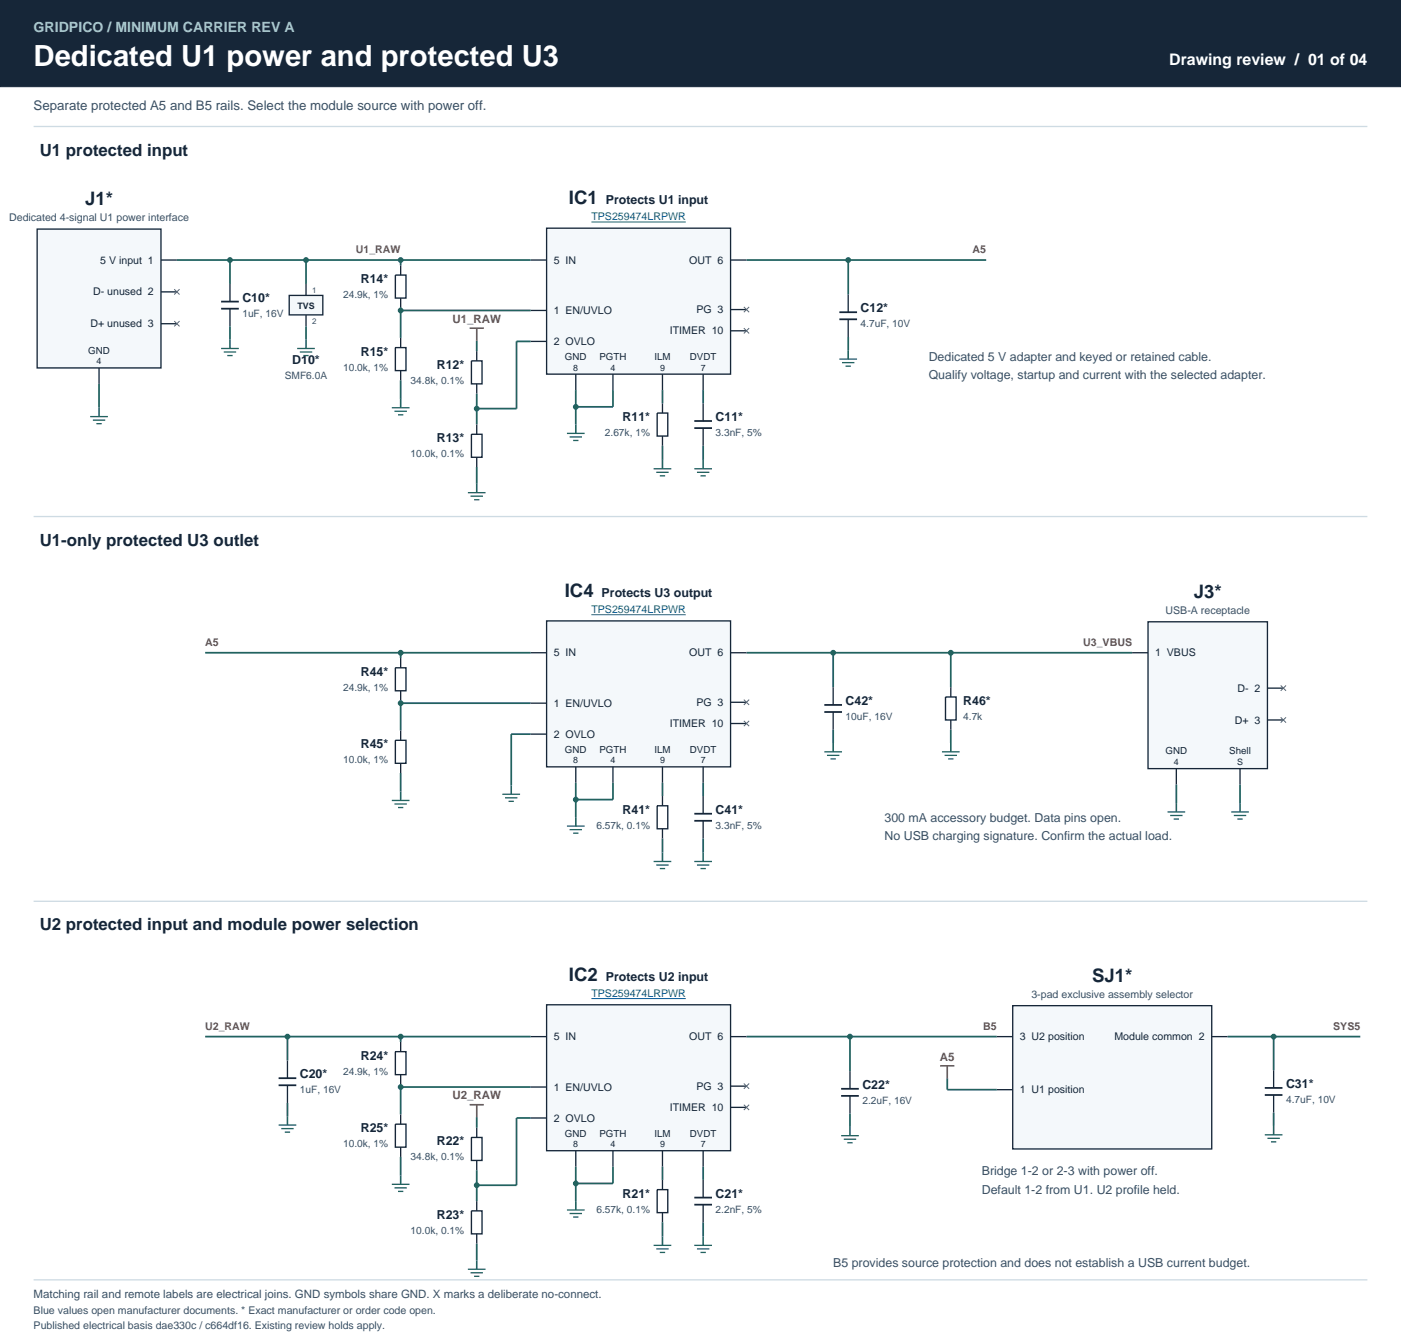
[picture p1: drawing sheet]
<svg xmlns="http://www.w3.org/2000/svg" width="363mm" height="347mm" viewBox="0 0 363 347" stroke-linecap="round" stroke-linejoin="round" font-family="sans-serif">
<path d="M0 0h363.2v347.4h-363.2z" fill="#fff" stroke="#fff" stroke-width=".26"/>
<path d="M0 0h363.2v22.5h-363.2z" fill="#162638" stroke="#162638" stroke-width=".26"/>
<path d="M8.7 32.8h345.8M8.7 331.8h345.8" fill="none" stroke="#cedbe3" stroke-width=".34"/>
<path d="M141.7 59.2h47.7v37.8h-47.7z" fill="#f4f8fb" stroke="#162638" stroke-width=".34"/>
<path d="M153.3 57.6h24.5" fill="none" stroke="#075b9a" stroke-width=".26"/>
<path d="M137.6 67.4h4.1M189.4 67.4h4.1M137.6 80.5h4.1M137.6 88.5h4.1M149.3 97v4.1M158.9 97v4.1M171.7 97v4.1M182.3 97v4.1M189.4 80.3h4.1M189.4 85.8h4.1" fill="none" stroke="#162638" stroke-width=".34"/>
<path d="M9.6 59.4h32.1v36h-32.1z" fill="#f4f8fb" stroke="#162638" stroke-width=".34"/>
<path d="M41.7 67.4h4.2M41.7 75.7h4.2M59.6 73.6v4.6M79.3 73.6v3M25.7 95.4v4.1M41.7 83.9h4.2M59.6 80v4.6M79.3 81.6v3" fill="none" stroke="#162638" stroke-width=".34"/>
<path d="M45.2 75l1.3 1.4M46.5 75l-1.3 1.4M45.2 83.2l1.3 1.4M46.5 83.2l-1.3 1.4" fill="none" stroke="#5a6570" stroke-width=".26"/>
<path d="M45.9 67.4h91.7M59.6 67.4v6.2M25.7 99.5v6.2M59.6 84.6v3.5" fill="none" stroke="#22635f" stroke-width=".46"/>
<path d="M59.6 88.1v2.2M25.7 105.7v2.3" fill="none" stroke="#22635f" stroke-width=".41"/>
<path d="M57.3 90.3h4.6M58 91.3h3.2M58.9 92.2h1.4M23.4 108h4.6M24.1 108.9h3.2M25 109.8h1.4" fill="none" stroke="#22635f" stroke-width=".34"/>
<path d="M57.3 78.2h4.6M57.3 80h4.6" fill="none" stroke="#162638" stroke-width=".46"/>
<circle cx="59.6" cy="67.4" r=".57" fill="#22635f" stroke="#22635f" stroke-width=".35"/>
<path d="M75 76.6h8.7v5h-8.7z" fill="#f4f8fb" stroke="#162638" stroke-width=".34"/>
<g fill="none" stroke="#22635f" stroke-width=".46">
<path d="M79.3 67.4v6.2M103.9 67.4v1.4M103.9 79.8v7.8M193.5 67.4h62.2M219.9 67.4v9M79.3 84.6v3.5M103.9 98.6v4.8M103.9 80.5h33.7M123.6 88.3v2.7M137.6 88.5h-3.7v17.4h-10.3M219.9 87.4v3.4M123.6 102v8.1"/>
<path d="M149.3 101.1v9M158.9 101.1v4.4h-9.6M171.7 101.1v3.5M171.7 115.6v3.6M182.3 101.1v3.5M182.3 115.6v3.6M123.6 121.1v4.3"/>
</g>
<g fill="#22635f" stroke="#22635f" stroke-width=".35">
<circle cx="79.3" cy="67.4" r=".57"/>
<circle cx="103.9" cy="67.4" r=".57"/>
<circle cx="103.9" cy="80.5" r=".57"/>
<circle cx="123.6" cy="105.9" r=".57"/>
<circle cx="149.3" cy="105.5" r=".57"/>
<circle cx="219.9" cy="67.4" r=".57"/>
</g>
<path d="M79.3 88.1v2.2M219.9 90.8v2.3M103.9 103.4v2.3M149.3 110.1v2.3M171.7 119.2v2.3M182.3 119.2v2.3M123.6 125.4v2.3" fill="none" stroke="#22635f" stroke-width=".41"/>
<g fill="none" stroke="#22635f" stroke-width=".34">
<path d="M77 90.3h4.6M77.7 91.3h3.2M78.7 92.2h1.3M217.6 93.1h4.6M218.3 94h3.2M219.2 94.9h1.4M101.6 105.7h4.6M102.3 106.6h3.2M103.2 107.5h1.4M147 112.4h4.6M147.7 113.3h3.2M148.6 114.2h1.4"/>
<path d="M121.3 127.7h4.6M122 128.6h3.2M122.9 129.6h1.4M169.5 121.5h4.5M170.1 122.4h3.3M171.1 123.4h1.3M180 121.5h4.6M180.7 122.4h3.2M181.6 123.4h1.4"/>
</g>
<g fill="none" stroke="#162638" stroke-width=".34">
<path d="M103.9 68.8v2.5M103.9 77.3v2.5M219.9 76.4v4.5M103.9 87.6v2.5M103.9 96.1v2.5M123.6 91v2.6M123.6 99.5v2.5M219.9 82.8v4.6M123.6 110.1v2.5M123.6 118.6v2.5M171.7 104.6v2.5M171.7 113v2.6"/>
<path d="M182.3 104.6v4.5M182.3 111v4.6"/>
</g>
<path d="M102.5 71.3h2.8v6h-2.8zM102.5 90.1h2.8v6h-2.8zM122.2 93.6h2.8v5.9h-2.8zM122.2 112.6h2.8v6h-2.8zM170.4 107.1h2.7v5.9h-2.7z" fill="none" stroke="#162638" stroke-width=".36"/>
<path d="M121.8 85.1h3.6M123.6 85.1v3.2" fill="none" stroke="#9a4c27" stroke-width=".41"/>
<path d="M192.8 79.6l1.4 1.3M194.2 79.6l-1.4 1.3M192.8 85.1l1.4 1.3M194.2 85.1l-1.4 1.3" fill="none" stroke="#5a6570" stroke-width=".26"/>
<path d="M217.6 80.9h4.6M217.6 82.8h4.6M180 109.1h4.6M180 111h4.6" fill="none" stroke="#162638" stroke-width=".46"/>
<path d="M8.7 133.9h345.8" fill="none" stroke="#cedbe3" stroke-width=".34"/>
<path d="M141.7 161h47.7v37.8h-47.7z" fill="#f4f8fb" stroke="#162638" stroke-width=".34"/>
<path d="M153.3 159.4h24.5" fill="none" stroke="#075b9a" stroke-width=".26"/>
<g fill="none" stroke="#162638" stroke-width=".34">
<path d="M103.9 170.6v2.5M103.9 179.1v2.5M137.6 169.2h4.1M189.4 169.2h4.1M103.9 189.4v2.5M103.9 197.9v2.5M137.6 182.3h4.1M137.6 190.3h4.1M149.3 198.8v4.1M158.9 198.8v4.1M171.7 198.8v4.1M182.3 198.8v4.1"/>
<path d="M189.4 182.1h4.1M189.4 187.6h4.1M171.7 206.4v2.5M171.7 214.9v2.5M182.3 206.4v4.6M182.3 212.8v4.6"/>
</g>
<path d="M53.2 169.2h84.4M103.9 169.2v1.4M103.9 181.6v7.8M103.9 182.3h33.7M137.6 190.3h-5.1v13.3M103.9 200.4v4.8M149.3 202.9v9M158.9 202.9v4.4h-9.6M171.7 202.9v3.5M171.7 217.4v3.7M182.3 202.9v3.5M182.3 217.4v3.7" fill="none" stroke="#22635f" stroke-width=".46"/>
<path d="M102.5 173.1h2.8v6h-2.8zM102.5 191.9h2.8v6h-2.8zM170.4 208.9h2.7v6h-2.7z" fill="none" stroke="#162638" stroke-width=".36"/>
<g fill="#22635f" stroke="#22635f" stroke-width=".35">
<circle cx="103.9" cy="169.2" r=".57"/>
<circle cx="103.9" cy="182.3" r=".57"/>
<circle cx="149.3" cy="207.3" r=".57"/>
</g>
<path d="M103.9 205.2v2.3M132.5 203.6v2.3M149.3 211.9v2.3M171.7 221.1v2.2M182.3 221.1v2.2" fill="none" stroke="#22635f" stroke-width=".41"/>
<g fill="none" stroke="#22635f" stroke-width=".34">
<path d="M101.6 207.5h4.6M102.3 208.4h3.2M103.2 209.4h1.4M130.2 205.9h4.6M130.9 206.8h3.2M131.9 207.8h1.3M147 214.2h4.6M147.7 215.1h3.2M148.6 216h1.4M169.5 223.3h4.5M170.1 224.3h3.3M171.1 225.2h1.3"/>
<path d="M180 223.3h4.6M180.7 224.3h3.2M181.6 225.2h1.4"/>
</g>
<path d="M192.8 181.4l1.4 1.4M192.8 186.9l1.4 1.4M194.2 181.4l-1.4 1.4M194.2 186.9l-1.4 1.4" fill="none" stroke="#5a6570" stroke-width=".26"/>
<path d="M180 211h4.6M180 212.8h4.6" fill="none" stroke="#162638" stroke-width=".46"/>
<path d="M297.6 161.2h31v38.1h-31z" fill="#f4f8fb" stroke="#162638" stroke-width=".34"/>
<path d="M216 178.2v4.6M246.5 178.2v2.5M293.5 169.2h4.1M328.6 178.4h4.1M216 184.6v4.6M246.5 186.7v2.5M305 199.3v4.1M321.5 199.3v4.1M328.6 186.7h4.1" fill="none" stroke="#162638" stroke-width=".34"/>
<path d="M332 177.7l1.4 1.4M333.4 177.7l-1.4 1.4M332 186l1.4 1.3M333.4 186l-1.4 1.3" fill="none" stroke="#5a6570" stroke-width=".26"/>
<path d="M193.5 169.2h100M216 169.2v9M246.5 169.2v9M216 189.2v3.4M246.5 189.2v3.4M305 203.4v4.8M321.5 203.4v4.8" fill="none" stroke="#22635f" stroke-width=".46"/>
<path d="M216 192.6v2.3M246.5 192.6v2.3M305 208.2v2.3M321.5 208.2v2.3" fill="none" stroke="#22635f" stroke-width=".41"/>
<path d="M213.7 194.9h4.6M214.4 195.8h3.2M215.3 196.7h1.4M244.2 194.9h4.6M244.9 195.8h3.2M245.8 196.7h1.4M302.7 210.5h4.6M303.4 211.4h3.2M304.3 212.3h1.4M319.2 210.5h4.6M319.9 211.4h3.2M320.8 212.3h1.4" fill="none" stroke="#22635f" stroke-width=".34"/>
<path d="M213.7 182.8h4.6M213.7 184.6h4.6" fill="none" stroke="#162638" stroke-width=".46"/>
<g fill="#22635f" stroke="#22635f" stroke-width=".35">
<circle cx="216" cy="169.2" r=".57"/>
<circle cx="246.5" cy="169.2" r=".57"/>
</g>
<path d="M245.1 180.7h2.8v6h-2.8z" fill="none" stroke="#162638" stroke-width=".36"/>
<path d="M8.7 233.7h345.8" fill="none" stroke="#cedbe3" stroke-width=".34"/>
<path d="M141.7 260.5h47.7v37.8h-47.7z" fill="#f4f8fb" stroke="#162638" stroke-width=".34"/>
<path d="M153.3 258.9h24.5" fill="none" stroke="#075b9a" stroke-width=".26"/>
<g fill="none" stroke="#162638" stroke-width=".34">
<path d="M74.5 274.9v4.6M103.9 270.1v2.5M103.9 278.6v2.5M137.6 268.7h4.1M189.4 268.7h4.1M74.5 281.4v4.5M103.9 288.9v2.5M103.9 297.4v2.5M123.6 292.4v2.5M137.6 281.8h4.1M137.6 289.8h4.1M149.3 298.3v4.2"/>
<path d="M158.9 298.3v4.2M171.7 298.3v4.2M182.3 298.3v4.2M189.4 281.6h4.1M189.4 287.1h4.1M123.6 300.8v2.6M123.6 311.4v2.5M123.6 319.9v2.5M171.7 305.9v2.5M171.7 314.4v2.5M182.3 305.9v4.6M182.3 312.3v4.6"/>
</g>
<g fill="none" stroke="#22635f" stroke-width=".46">
<path d="M53.2 268.7h84.4M74.5 268.7v6.2M103.9 268.7v1.4M74.5 285.9v3.5M103.9 281.1v7.8M103.9 299.9v4.8M103.9 281.8h33.7M123.6 289.6v2.8M137.6 289.8h-3.7v17.5h-10.3M123.6 303.4v8M149.3 302.5v8.9M158.9 302.5v4.3h-9.6"/>
<path d="M171.7 302.5v3.4M171.7 316.9v3.7M182.3 302.5v3.4M182.3 316.9v3.7M123.6 322.4v4.4"/>
</g>
<path d="M72.2 279.5h4.6M72.2 281.4h4.6M180 310.5h4.6M180 312.3h4.6" fill="none" stroke="#162638" stroke-width=".46"/>
<g fill="#22635f" stroke="#22635f" stroke-width=".35">
<circle cx="74.5" cy="268.7" r=".57"/>
<circle cx="103.9" cy="268.7" r=".57"/>
<circle cx="103.9" cy="281.8" r=".57"/>
<circle cx="123.6" cy="307.3" r=".57"/>
<circle cx="149.3" cy="306.8" r=".57"/>
</g>
<path d="M74.5 289.4v2.3M103.9 304.7v2.3M149.3 311.4v2.3M123.6 326.8v2.3M171.7 320.6v2.3M182.3 320.6v2.3" fill="none" stroke="#22635f" stroke-width=".41"/>
<g fill="none" stroke="#22635f" stroke-width=".34">
<path d="M72.2 291.7h4.6M72.9 292.6h3.2M73.8 293.5h1.4M101.6 307h4.6M102.3 308h3.2M103.2 308.9h1.4M147 313.7h4.6M147.7 314.6h3.2M148.6 315.5h1.4M121.3 329.1h4.6M122 330h3.2M122.9 330.9h1.4"/>
<path d="M169.5 322.9h4.5M170.1 323.8h3.3M171.1 324.7h1.3M180 322.9h4.6M180.7 323.8h3.2M181.6 324.7h1.4"/>
</g>
<path d="M102.5 272.6h2.8v6h-2.8zM102.5 291.4h2.8v6h-2.8zM122.2 294.9h2.8v5.9h-2.8zM122.2 313.9h2.8v6h-2.8zM170.4 308.4h2.7v6h-2.7z" fill="none" stroke="#162638" stroke-width=".36"/>
<path d="M121.8 286.4h3.6M123.6 286.4v3.2" fill="none" stroke="#9a4c27" stroke-width=".41"/>
<path d="M192.8 280.9l1.4 1.4M192.8 286.4l1.4 1.4M194.2 280.9l-1.4 1.4M194.2 286.4l-1.4 1.4" fill="none" stroke="#5a6570" stroke-width=".26"/>
<path d="M262.6 260.7h51.5v37.2h-51.5z" fill="#f4f8fb" stroke="#162638" stroke-width=".34"/>
<path d="M220.4 277.7v4.6M258.4 268.7h4.2M314.1 268.7h4.2M330.2 277.5v4.5M220.4 284.1v4.6M258.4 282.5h4.2M330.2 283.9v4.6" fill="none" stroke="#162638" stroke-width=".34"/>
<path d="M193.5 268.7h64.9M220.4 268.7v9M245.6 279.5v3h12.8M318.3 268.7h34.4M330.2 268.7v8.8M220.4 288.7v3.4M330.2 288.5v3.4" fill="none" stroke="#22635f" stroke-width=".46"/>
<path d="M243.8 276.3h3.6M245.6 276.3v3.2" fill="none" stroke="#9a4c27" stroke-width=".41"/>
<path d="M218.1 282.3h4.6M218.1 284.1h4.6M327.9 282h4.6M327.9 283.9h4.6" fill="none" stroke="#162638" stroke-width=".46"/>
<g fill="#22635f" stroke="#22635f" stroke-width=".35">
<circle cx="330.2" cy="268.7" r=".57"/>
<circle cx="220.4" cy="268.7" r=".57"/>
</g>
<path d="M220.4 292.1v2.3M330.2 291.9v2.3" fill="none" stroke="#22635f" stroke-width=".41"/>
<path d="M218.1 294.4h4.6M218.8 295.3h3.2M219.7 296.3h1.4M327.9 294.2h4.6M328.6 295.1h3.2M329.5 296h1.4" fill="none" stroke="#22635f" stroke-width=".34"/>
<text font-size="7.6" fill="#fff" x="8.7" y="17.2">Dedicated U1 power and protected U3</text>
<g font-size="4.8" fill="#162638">
<text x="22.1" y="53.2">J1*</text>
<text x="147.5" y="53">IC1</text>
<text x="146.4" y="154.8">IC4</text>
<text x="309.5" y="155">J3*</text>
<text x="147.5" y="254.3">IC2</text>
<text x="283.1" y="254.5">SJ1*</text>
</g>
<g font-size="4.4" fill="#162638">
<text x="10.3" y="40.4">U1 protected input</text>
<text x="10.3" y="141.5">U1-only protected U3 outlet</text>
<text x="10.3" y="241.2">U2 protected input and module power selection</text>
</g>
<text font-size="4.1" fill="#fff" x="303.1" y="16.7">Drawing review / 01 of 04</text>
<text font-size="3.7" fill="#a7cbd1" x="8.7" y="8.3">GRIDPICO / MINIMUM CARRIER REV A</text>
<text font-size="3.4" fill="#385066" x="8.7" y="28.4">Separate protected A5 and B5 rails. Select the module source with power off.</text>
<g font-size="3.2" fill="#162638">
<text x="157" y="53">Protects U1 input</text>
<text x="93.5" y="73.4">R14*</text>
<text x="62.8" y="78.2">C10*</text>
<text x="223.1" y="80.9">C12*</text>
<text x="75.8" y="94.5">D10*</text>
<text x="93.5" y="92.2">R15*</text>
<text x="113.2" y="95.6">R12*</text>
<text x="161.4" y="109.1">R11*</text>
<text x="185.5" y="109.1">C11*</text>
<text x="113.2" y="114.7">R13*</text>
<text x="156" y="154.8">Protects U3 output</text>
<text x="93.5" y="175.2">R44*</text>
<text x="219.2" y="182.8">C42*</text>
<text x="249.7" y="182.8">R46*</text>
<text x="93.5" y="194">R45*</text>
<text x="161.4" y="211">R41*</text>
<text x="185.5" y="211">C41*</text>
<text x="157" y="254.3">Protects U2 input</text>
<text x="93.5" y="274.7">R24*</text>
<text x="77.7" y="279.5">C20*</text>
<text x="223.6" y="282.3">C22*</text>
<text x="333.4" y="282">C31*</text>
<text x="93.5" y="293.5">R25*</text>
<text x="113.2" y="297">R22*</text>
<text x="161.4" y="310.5">R21*</text>
<text x="185.5" y="310.5">C21*</text>
<text x="113.2" y="316">R23*</text>
</g>
<g font-size="3.2" fill="#385066">
<text x="240.8" y="93.6">Dedicated 5 V adapter and keyed or retained cable.</text>
<text x="240.8" y="98.4">Qualify voltage, startup and current with the selected adapter.</text>
<text x="229.3" y="213">300 mA accessory budget. Data pins open.</text>
<text x="229.3" y="217.8">No USB charging signature. Confirm the actual load.</text>
<text x="254.5" y="304.7">Bridge 1-2 or 2-3 with power off.</text>
<text x="254.5" y="309.6">Default 1-2 from U1. U2 profile held.</text>
<text x="216" y="328.6">B5 provides source protection and does not establish a USB current budget.</text>
</g>
<g font-size="3" fill="#9a4c27">
<text x="117.3" y="83.7">U1_RAW</text>
<text x="243.7" y="274.9">A5</text>
<text x="117.3" y="285">U2_RAW</text>
</g>
<text font-size="3" fill="#385066" x="8.7" y="336.6">Matching rail and remote labels are electrical joins. GND symbols share GND. X marks a deliberate no-connect.</text>
<g font-size="2.8" fill="#385066">
<text x="2.4" y="57.3">Dedicated 4-signal U1 power interface</text>
<text x="302.2" y="159.1">USB-A receptacle</text>
<text x="267.4" y="258.7">3-pad exclusive assembly selector</text>
<text x="8.7" y="340.7">Blue values open manufacturer documents. * Exact manufacturer or order code open.</text>
<text x="8.7" y="344.6">Published electrical basis dae330c / c664df16. Existing review holds apply.</text>
</g>
<g font-size="2.8" fill="#075b9a">
<text x="153.3" y="57.1">TPS259474LRPWR</text>
<text x="153.3" y="158.9">TPS259474LRPWR</text>
<text x="153.3" y="258.4">TPS259474LRPWR</text>
</g>
<g font-size="2.8" fill="#9a4c27">
<text x="92.3" y="65.6">U1_RAW</text>
<text x="252.2" y="65.6">A5</text>
<text x="53.2" y="167.4">A5</text>
<text x="280.8" y="167.4">U3_VBUS</text>
<text x="53.2" y="266.9">U2_RAW</text>
<text x="254.9" y="266.9">B5</text>
<text x="345.6" y="266.9">SYS5</text>
</g>
<g font-size="2.8" fill="#162638">
<text x="26" y="68.3">5 V input 1</text>
<text x="143.5" y="68.3">5 IN</text>
<text x="178.7" y="68.3">OUT 6</text>
<text x="24.1" y="76.6">D- unused 2</text>
<text x="143.5" y="81.4">1 EN/UVLO</text>
<text x="180.5" y="81.2">PG 3</text>
<text x="23.5" y="84.8">D+ unused 3</text>
<text x="143.5" y="89.4">2 OVLO</text>
<text x="173.7" y="86.7">ITIMER 10</text>
<text x="143.5" y="170.1">5 IN</text>
<text x="178.7" y="170.1">OUT 6</text>
<text x="299.5" y="170.1">1 VBUS</text>
<text x="320.8" y="179.3">D- 2</text>
<text x="143.5" y="183.2">1 EN/UVLO</text>
<text x="180.5" y="183">PG 3</text>
<text x="143.5" y="191.2">2 OVLO</text>
<text x="173.7" y="188.5">ITIMER 10</text>
<text x="320.1" y="187.6">D+ 3</text>
<text x="143.5" y="269.7">5 IN</text>
<text x="178.7" y="269.7">OUT 6</text>
<text x="264.4" y="269.7">3 U2 position</text>
<text x="288.9" y="269.7">Module common 2</text>
<text x="143.5" y="282.7">1 EN/UVLO</text>
<text x="180.5" y="282.5">PG 3</text>
<text x="264.4" y="283.4">1 U1 position</text>
<text x="143.5" y="290.8">2 OVLO</text>
<text x="173.7" y="288">ITIMER 10</text>
</g>
<g font-size="2.6" fill="#385066">
<text x="88.9" y="77.3">24.9k, 1%</text>
<text x="62.8" y="82.1">1uF, 16V</text>
<text x="223.1" y="84.8">4.7uF, 10V</text>
<text x="73.8" y="98.4">SMF6.0A</text>
<text x="88.9" y="96.1">10.0k, 1%</text>
<text x="106.5" y="99.5">34.8k, 0.1%</text>
<text x="156.8" y="113">2.67k, 1%</text>
<text x="185.5" y="113">3.3nF, 5%</text>
<text x="106.5" y="118.6">10.0k, 0.1%</text>
<text x="88.9" y="179.1">24.9k, 1%</text>
<text x="219.2" y="186.7">10uF, 16V</text>
<text x="249.7" y="186.7">4.7k</text>
<text x="88.9" y="197.9">10.0k, 1%</text>
<text x="154.6" y="214.9">6.57k, 0.1%</text>
<text x="185.5" y="214.9">3.3nF, 5%</text>
<text x="88.9" y="278.6">24.9k, 1%</text>
<text x="77.7" y="283.4">1uF, 16V</text>
<text x="223.6" y="286.2">2.2uF, 16V</text>
<text x="333.4" y="285.9">4.7uF, 10V</text>
<text x="88.9" y="297.4">10.0k, 1%</text>
<text x="106.5" y="300.8">34.8k, 0.1%</text>
<text x="154.6" y="314.4">6.57k, 0.1%</text>
<text x="185.5" y="314.4">2.2nF, 5%</text>
<text x="106.5" y="319.9">10.0k, 0.1%</text>
</g>
<g font-size="2.5" fill="#162638">
<text x="22.9" y="91.7">GND</text>
<text x="146.5" y="93.3">GND</text>
<text x="155.4" y="93.3">PGTH</text>
<text x="169.6" y="93.3">ILM</text>
<text x="178.9" y="93.3">DVDT</text>
<text x="146.5" y="195.1">GND</text>
<text x="155.4" y="195.1">PGTH</text>
<text x="169.6" y="195.1">ILM</text>
<text x="178.9" y="195.1">DVDT</text>
<text x="302.2" y="195.6">GND</text>
<text x="318.7" y="195.6">Shell</text>
<text x="146.5" y="294.7">GND</text>
<text x="155.4" y="294.7">PGTH</text>
<text x="169.6" y="294.7">ILM</text>
<text x="178.9" y="294.7">DVDT</text>
</g>
<g font-size="2.3" fill="#162638">
<text x="77.1" y="80">TVS</text>
<text x="25" y="94.5">4</text>
<text x="148.6" y="96.1">8</text>
<text x="158.3" y="96.1">4</text>
<text x="171.1" y="96.1">9</text>
<text x="181.7" y="96.1">7</text>
<text x="148.6" y="197.9">8</text>
<text x="158.3" y="197.9">4</text>
<text x="171.1" y="197.9">9</text>
<text x="181.7" y="197.9">7</text>
<text x="304.3" y="198.3">4</text>
<text x="320.7" y="198.3">S</text>
<text x="148.6" y="297.4">8</text>
<text x="158.3" y="297.4">4</text>
<text x="171.1" y="297.4">9</text>
<text x="181.7" y="297.4">7</text>
</g>
<g font-size="2.1" fill="#385066">
<text x="80.9" y="75.9">1</text>
<text x="80.9" y="83.9">2</text>
</g>
</svg>
